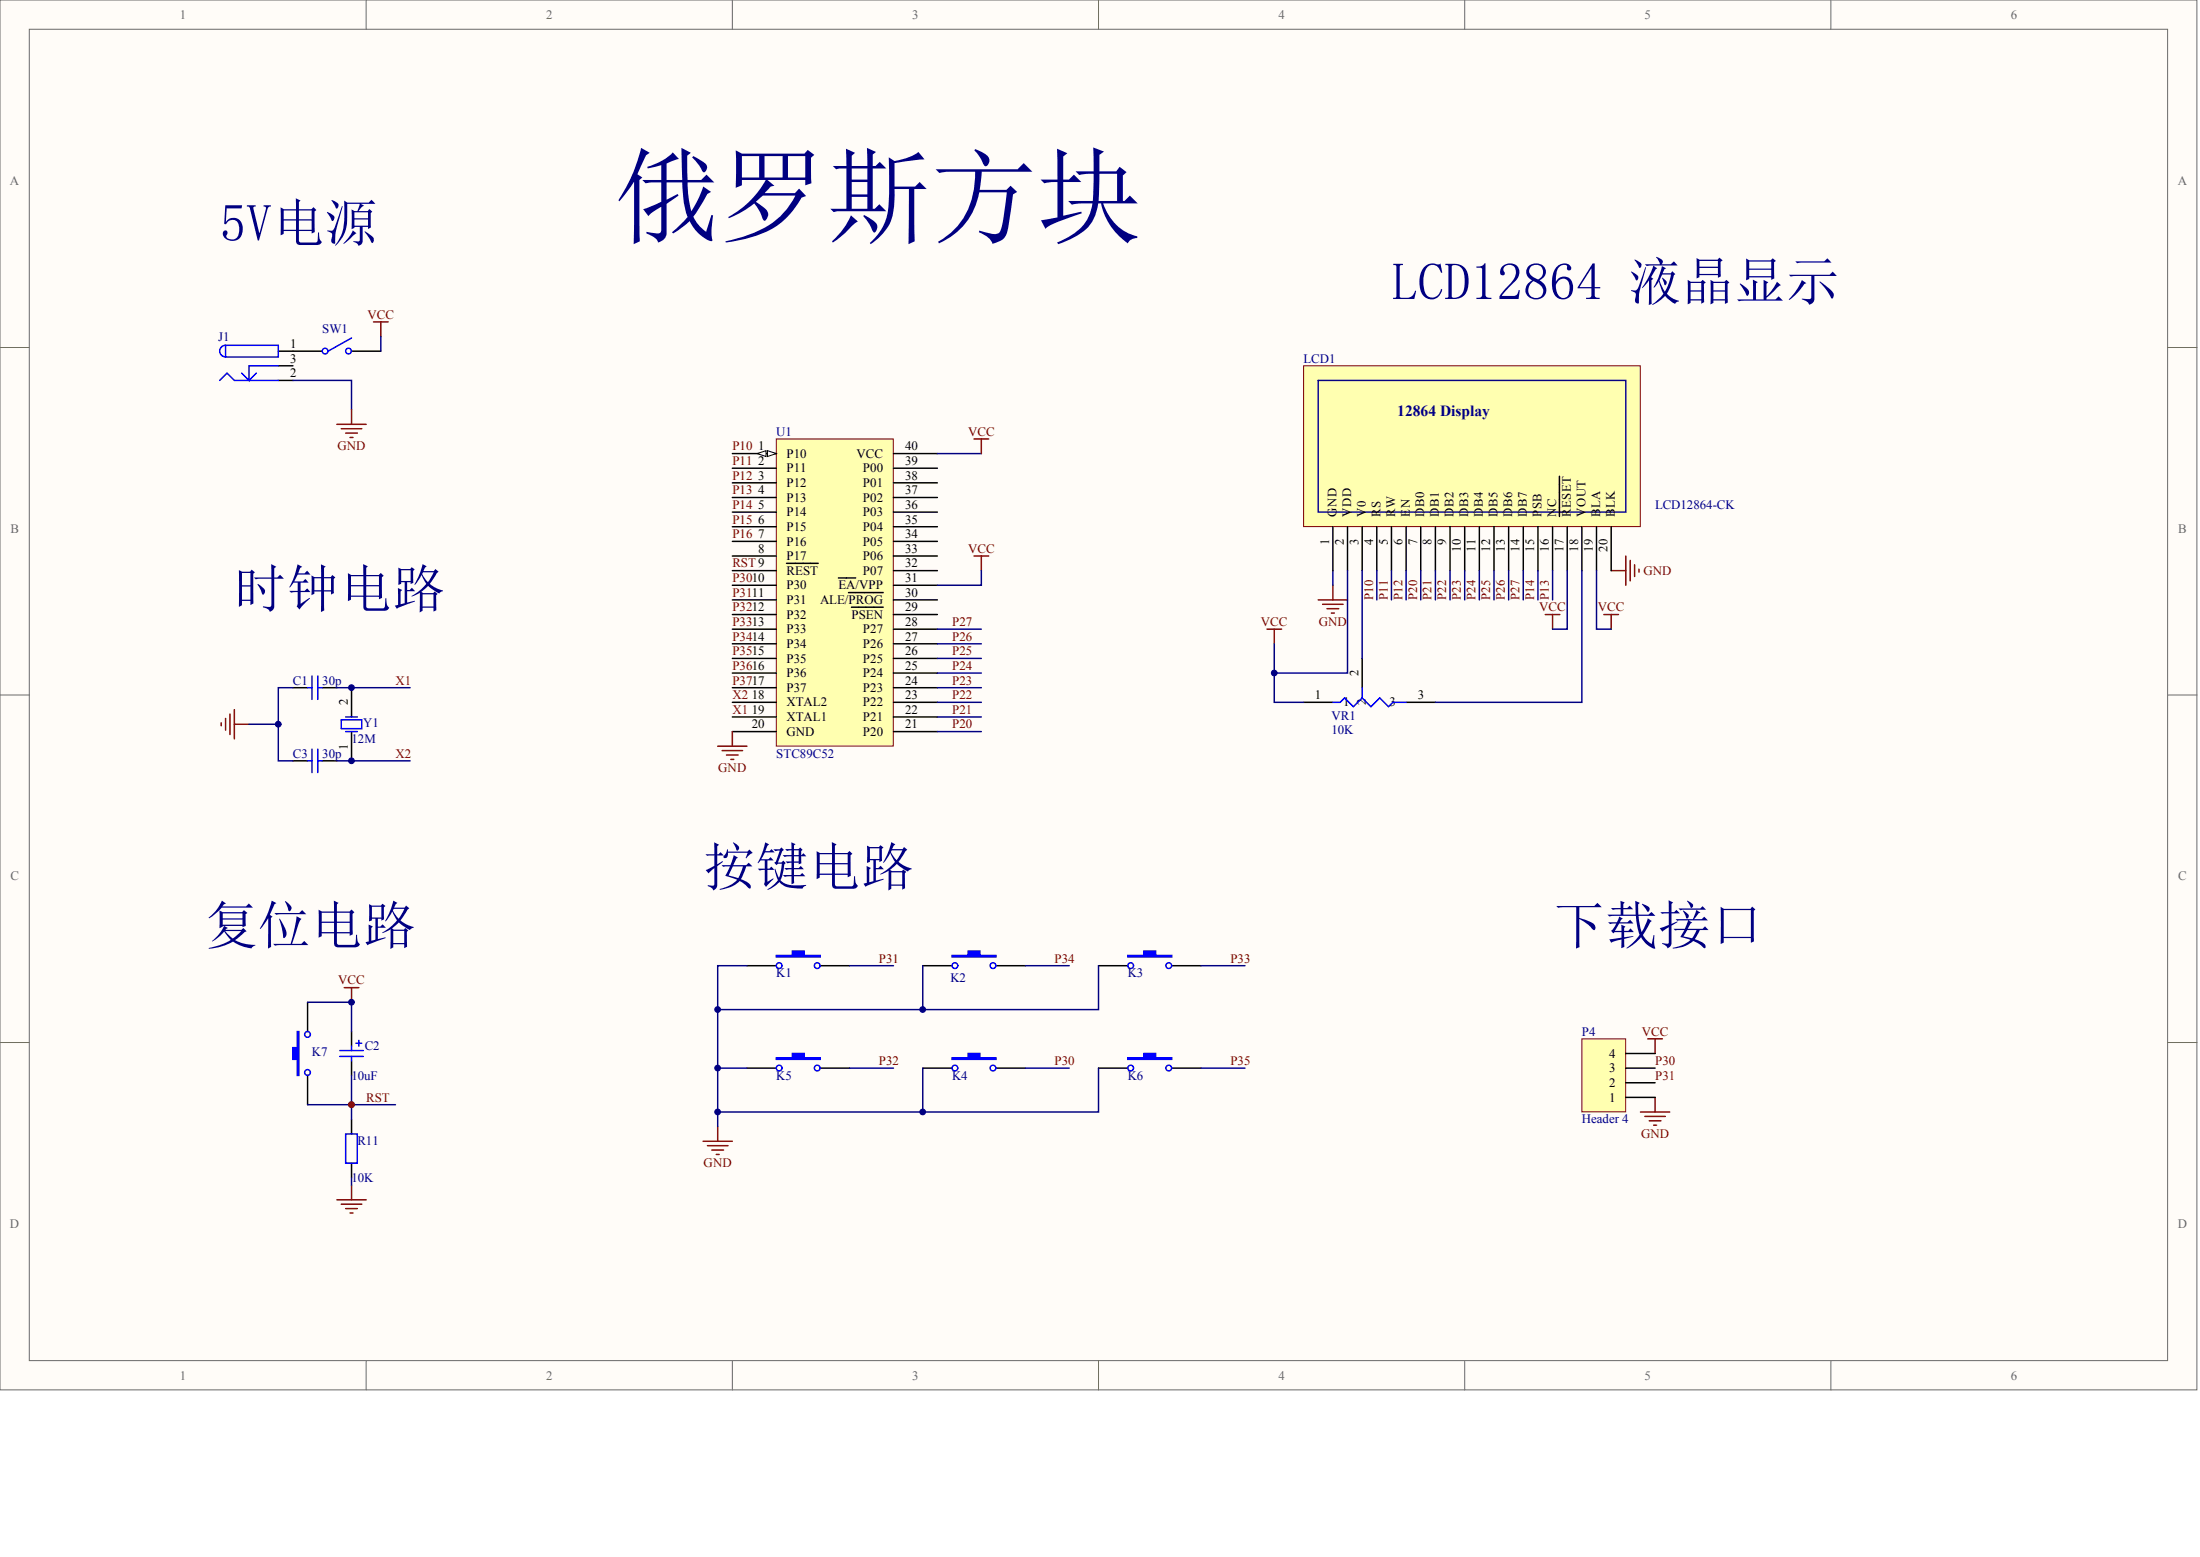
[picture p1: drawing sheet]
<svg xmlns="http://www.w3.org/2000/svg" width="840mm" height="594mm" viewBox="0 0 840 594" stroke-linecap="round" stroke-linejoin="round" font-family="sans-serif">
<g fill="#fffcf8" stroke="#696969" stroke-width=".38">
<path d="M0 0h838.4v530.3h-838.4z"/>
<path d="M11.2 11.2h816v507.9h-816z"/>
</g>
<g fill="none" stroke="#696969" stroke-width=".38">
<path d="M139.7 0v11.2M279.5 0v11.2M419.2 0v11.2M559 0v11.2M698.7 0v11.2M0 132.6h11.2M827.3 132.6h11.2M0 265.2h11.2M827.3 265.2h11.2M0 397.8h11.2M827.3 397.8h11.2M139.7 519.2v11.2"/>
<path d="M279.5 519.2v11.2M419.2 519.2v11.2M559 519.2v11.2M698.7 519.2v11.2"/>
</g>
<circle cx="134.1" cy="421.5" r="1.09" fill="#000080" stroke="#000080" stroke-width=".38"/>
<path d="M111.8 262.4h5.6M123 262.4h5.6M134.2 262.4v11.2M134.2 279.1v11.2M111.8 290.3h5.6M123 290.3h5.6M117.4 382.4v11.2M134.2 393.6v5.6M117.4 410.3v11.2M134.2 404.8v5.5M134.2 427.1v5.6M134.2 443.8v5.6" fill="none" stroke="#000" stroke-width=".56"/>
<g fill="none" stroke="#00f" stroke-width=".56">
<path d="M119.1 257.9v9M121.3 257.9v9M117.4 262.4h1.7M121.3 262.4h1.7M130.2 274.7h7.9v3.3h-7.9zM131.9 273.6h4.5M131.9 279.1h4.5M117.4 290.3h1.7M119.1 285.8v9M121.3 285.8v9M121.3 290.3h1.7M134.2 399.2v1.6"/>
<path d="M135.8 398.1h2.3M137 396.9v2.3M129.7 400.8h8.9M129.7 403.1h8.9M134.2 403.1v1.7M131.9 432.7h4.4v11.1h-4.4z"/>
<circle cx="117.4" cy="394.7" r="1.09"/>
<circle cx="117.4" cy="409.2" r="1.09"/>
</g>
<path d="M84.4 275.8v1.1M86.1 274.1v4.5M87.8 272.4v7.9M89.4 270.8v11.1M89.4 276.4h5.6M131.4 376.8h5.6M134.2 376.8v5.6M128.6 457.8h11.1M130.2 459.5h7.9M134.2 452.2v5.6M131.9 461.1h4.5M133.6 462.8h1.1" fill="none" stroke="#800000" stroke-width=".56"/>
<path d="M95 276.4h11.2M111.8 262.4h-5.6v27.9h5.6M128.6 262.4h27.9M128.6 290.3h27.9M117.4 382.4h16.8v11.2M134.2 410.3v16.8M117.4 421.5h33.5M134.2 449.4v2.8" fill="none" stroke="#000080" stroke-width=".56"/>
<path d="M113.5 393.6h.5v16.7h-.5v-6.1h-1.7v-4.5h1.7z" fill-rule="evenodd" fill="#00f" stroke="#00f" stroke-width=".56"/>
<circle cx="134.1" cy="421.5" r="1.09" fill="#800000" stroke="#800000" stroke-width=".38"/>
<path d="M296.3 167.5h44.6v117.2h-44.6z" fill="#ffffb0" stroke="#800000" stroke-width=".38"/>
<path d="M279.5 173.1h16.8" fill="none" stroke="#000" stroke-width=".56"/>
<g fill="#fffcf8" stroke="#000" stroke-width=".38">
<path d="M292.9 172l3.4 1.1-3.4 1.1z"/>
<path d="M289 173.1l3.4-1.1v2.2z"/>
</g>
<g fill="none" stroke="#000" stroke-width=".56">
<path d="M279.5 178.7h16.8M341 178.7h16.8M341 173.1h16.8M279.5 184.2h16.8M279.5 189.8h16.8M279.5 195.4h16.8M341 184.2h16.8M341 189.8h16.8M341 195.4h16.8M279.5 201h16.8M279.5 206.6h16.8M279.5 212.1h16.8"/>
<path d="M279.5 217.7h16.8M300.2 214.9h12.1M341 201h16.8M341 206.6h16.8M341 212.1h16.8M341 217.7h16.8M279.5 223.3h16.8M279.5 228.9h16.8M279.5 234.5h16.8M320 220.5h6.6M323.8 226.1h13.3M324.9 231.7h12.2"/>
<path d="M341 223.3h16.8M341 228.9h16.8M341 234.5h16.8M279.5 240.1h16.8M279.5 245.6h16.8M279.5 251.2h16.8M279.5 256.8h16.8M341 240.1h16.8M341 245.6h16.8M341 251.2h16.8M341 256.8h16.8M519.9 251.2v11.2"/>
<path d="M279.5 262.4h16.8M279.5 268h16.8M279.5 273.6h16.8M279.5 279.1h16.8M341 262.4h16.8M341 268h16.8M341 273.6h16.8M341 279.1h16.8M497.5 268h11.2M536.6 268h11.2"/>
</g>
<path d="M357.8 173.1h16.7M508.7 217.7v5.6M357.8 256.8h16.7M357.8 251.2h16.7M357.8 245.6h16.7M357.8 240.1h16.7M357.8 279.1h16.7M357.8 273.6h16.7M357.8 268h16.7M357.8 262.4h16.7" fill="none" stroke="#000080" stroke-width=".56"/>
<g fill="none" stroke="#800000" stroke-width=".56">
<path d="M371.7 167.5h5.6M374.5 167.5v5.6M614.9 217.7h5.6M620.5 212.1v11.2M622.2 213.8v7.8M623.8 215.5v4.5M625.5 217.2v1.1M503.1 228.9h11.2M504.8 230.6h7.8M506.4 232.2h4.5M508.1 233.9h1.1M508.7 223.3v5.6"/>
<path d="M279.5 279.1v5.6M273.9 284.7h11.2M275.6 286.4h7.8M277.3 288.1h4.4M278.9 289.7h1.2"/>
</g>
<path d="M519.9 262.4v3.9M519.9 266.3l-3.4 3.4-3.3-3.4-1.7 1.7h-2.8M519.9 266.3l3.3 3.4 3.4-3.4 3.3 3.4 1.7-1.7h5" fill="none" stroke="#00f" stroke-width=".56"/>
<path d="M497.5 139.6h128.5v61.3h-128.5z" fill="#ffffb0" stroke="#800000" stroke-width=".38"/>
<path d="M503.1 145.2h117.4v50.2h-117.4z" fill="none" stroke="#11037f" stroke-width=".56"/>
<g fill="none" stroke="#000" stroke-width=".56">
<path d="M106.2 134h16.8M106.2 139.6h5.6M134.2 134h11.1M106.2 145.2h5.6M595.2 181.7v15.4M508.7 201v16.7M514.3 201v16.7M519.9 201v16.7M525.4 201v16.7M531 201v16.7M536.6 201v16.7M542.2 201v16.7"/>
<path d="M547.8 201v16.7M553.4 201v16.7M559 201v16.7M564.6 201v16.7M570.2 201v16.7M575.8 201v16.7M581.3 201v16.7M586.9 201v16.7M592.5 201v16.7M598.1 201v16.7M603.7 201v16.7M609.3 201v16.7"/>
<path d="M614.9 201v16.7M285.1 368.5h11.2M313 368.5h11.2M352.2 368.5h11.1M380.1 368.5h11.2M419.2 368.5h11.2M447.2 368.5h11.2M285.1 407.5h11.2M313 407.5h11.2M352.2 407.5h11.1M380.1 407.5h11.2M419.2 407.5h11.2"/>
<path d="M447.2 407.5h11.2"/>
</g>
<g fill="none" stroke="#000080" stroke-width=".56">
<path d="M145.3 128.4v5.6M111.8 145.2h22.4v11.1M374.5 217.7v5.6h-16.7M514.3 217.7v39.1h-28M519.9 217.7v33.5M525.4 217.7v11.2M531 217.7v11.2M536.6 217.7v11.2M542.2 217.7v11.2M547.8 217.7v11.2M553.4 217.7v11.2M559 217.7v11.2"/>
<path d="M564.6 217.7v11.2M570.2 217.7v11.2M575.8 217.7v11.2M581.3 217.7v11.2M586.9 217.7v11.2M592.5 217.7v11.2M598.1 217.7v22.4h-5.6M603.7 217.7v50.3h-55.9M609.3 217.7v22.4h5.6M486.3 245.6v22.4h11.2M324.2 368.5h16.8M391.3 368.5h16.8"/>
<path d="M458.4 368.5h16.7M273.9 407.5h11.2M324.2 407.5h16.8M391.3 407.5h16.8M458.4 407.5h16.7"/>
</g>
<g fill="none" stroke="#800000" stroke-width=".56">
<path d="M142.5 122.8h5.6M145.3 122.8v5.6M134.2 156.3v5.6M128.6 161.9h11.1M130.2 163.6h7.9M131.9 165.3h4.5M133.6 166.9h1.1M371.7 212.1h5.6M374.5 212.1v5.6M589.7 234.5h5.6M592.5 234.5v5.6M612.1 234.5h5.6"/>
<path d="M614.9 234.5v5.6M483.5 240.1h5.6M486.3 240.1v5.5M628.9 396.4h5.6M631.7 396.4v5.6M631.7 418.7v5.6M268.3 435.5h11.2M270 437.1h7.8M271.7 438.8h4.4M273.9 429.9v5.6M626.1 424.3h11.1M627.7 426h7.9"/>
<path d="M629.4 427.6h4.5M631.1 429.3h1.1M273.3 440.5h1.2"/>
</g>
<g fill="#00f" stroke="#00f" stroke-width=".56">
<path d="M363.3 364.6h6.2v-1.7h4.5v1.7h6.1v.5h-16.8z" fill-rule="evenodd"/>
<path d="M430.4 364.6h6.2v-1.7h4.4v1.7h6.2v.5h-16.8z" fill-rule="evenodd"/>
<path d="M296.3 364.6h6.1v-1.7h4.5v1.7h6.1v.5h-16.7z" fill-rule="evenodd"/>
<path d="M363.3 403.6h6.2v-1.6h4.5v1.6h6.1v.6h-16.8z" fill-rule="evenodd"/>
<path d="M296.3 403.6h6.1v-1.6h4.5v1.6h6.1v.6h-16.7z" fill-rule="evenodd"/>
<path d="M430.4 403.6h6.2v-1.6h4.4v1.6h6.2v.6h-16.8z" fill-rule="evenodd"/>
</g>
<g fill="none" stroke="#00f" stroke-width=".56">
<path d="M86.1 131.8h20.1v4.4h-20.1zM86.1 131.8a2.21 2.21 0 0 0-2.3 2.2 2.21 2.21 0 0 0 2.3 2.2M106.2 139.6h-11.2v5.6l-2.8-2.8M134.2 129l-9 5M83.8 145.2l2.8-2.8 2.8 2.8h16.8M97.8 142.4l-2.8 2.8"/>
<circle cx="124.1" cy="134" r="1.09"/>
<circle cx="133" cy="134" r="1.09"/>
<circle cx="297.4" cy="368.4" r="1.09"/>
<circle cx="311.9" cy="368.4" r="1.09"/>
<circle cx="364.4" cy="368.4" r="1.09"/>
<circle cx="379" cy="368.4" r="1.09"/>
<circle cx="431.5" cy="368.4" r="1.09"/>
<circle cx="446" cy="368.4" r="1.09"/>
<circle cx="297.4" cy="407.5" r="1.09"/>
<circle cx="311.9" cy="407.5" r="1.09"/>
<circle cx="364.4" cy="407.5" r="1.09"/>
<circle cx="379" cy="407.5" r="1.09"/>
<circle cx="431.5" cy="407.5" r="1.09"/>
<circle cx="446" cy="407.5" r="1.09"/>
</g>
<path d="M603.7 396.4h16.7v27.8h-16.7z" fill="#ffffb0" stroke="#800000" stroke-width=".38"/>
<path d="M620.5 418.7h11.2M620.5 413.1h11.2M620.5 407.5h11.2M620.5 402h11.2" fill="none" stroke="#000" stroke-width=".56"/>
<path d="M285.1 368.5h-11.2v61.4M352.2 368.5v16.7h-78.3M419.2 368.5v16.7h-67M352.2 407.5v16.8h-78.3M419.2 407.5v16.8h-67" fill="none" stroke="#000080" stroke-width=".56"/>
<g fill="#000080" stroke="#000080" stroke-width=".38">
<circle cx="106.2" cy="276.3" r="1.09"/>
<circle cx="134.1" cy="382.4" r="1.09"/>
<circle cx="134.1" cy="290.3" r="1.09"/>
<circle cx="134.1" cy="262.4" r="1.09"/>
<circle cx="273.9" cy="424.3" r="1.09"/>
<circle cx="273.9" cy="407.5" r="1.09"/>
<circle cx="273.9" cy="385.2" r="1.09"/>
<circle cx="352.1" cy="424.3" r="1.09"/>
<circle cx="352.1" cy="385.2" r="1.09"/>
<circle cx="486.3" cy="256.8" r="1.09"/>
</g>
<text font-size="40.2" fill="#000080" x="234.8" y="89.2">俄罗斯方块</text>
<g font-size="20.1" fill="#000080">
<text x="83.8" y="92.1">5V电源</text>
<text x="531" y="114.4">LCD12864 液晶显示</text>
<text x="89.4" y="231.6">时钟电路</text>
<text x="268.3" y="337.7">按键电路</text>
<text x="78.3" y="360.1">复位电路</text>
<text x="592.5" y="360.1">下载接口</text>
</g>
<text font-size="5.9" fill="#000080" x="533.3" y="158.8">12864 Display</text>
<g font-size="4.9" fill="#696969">
<text x="68.6" y="7.2">1</text>
<text x="208.4" y="7.2">2</text>
<text x="348.1" y="7.2">3</text>
<text x="487.9" y="7.2">4</text>
<text x="627.6" y="7.2">5</text>
<text x="767.4" y="7.2">6</text>
<text x="3.8" y="70.6">A</text>
<text x="831.1" y="70.6">A</text>
<text x="4" y="203.2">B</text>
<text x="831.3" y="203.2">B</text>
<text x="4" y="335.8">C</text>
<text x="831.3" y="335.8">C</text>
<text x="3.8" y="468.4">D</text>
<text x="831.1" y="468.4">D</text>
<text x="68.6" y="526.4">1</text>
<text x="208.4" y="526.4">2</text>
<text x="348.1" y="526.4">3</text>
<text x="487.9" y="526.4">4</text>
<text x="627.6" y="526.4">5</text>
<text x="767.4" y="526.4">6</text>
</g>
<g font-size="4.9" fill="#800000">
<text x="140.2" y="121.6">VCC</text>
<text x="369.4" y="166.3">VCC</text>
<text x="128.8" y="171.9">GND</text>
<text x="279.5" y="171.9">P10</text>
<text x="279.5" y="177.4">P11</text>
<text x="279.5" y="183">P12</text>
<text x="279.5" y="188.6">P13</text>
<text x="279.5" y="194.2">P14</text>
<text x="279.5" y="199.8">P15</text>
<text x="279.5" y="205.4">P16</text>
<text x="369.4" y="210.9">VCC</text>
<text x="279.5" y="216.5">RST9</text>
<text x="627.2" y="219.3">GND</text>
<text x="279.5" y="222.1">P3010</text>
<text x="279.5" y="227.7">P3111</text>
<text x="279.5" y="233.3">P3212</text>
<text x="524" y="228.9" transform="rotate(-90 524 228.9)">P10</text>
<text x="529.6" y="228.9" transform="rotate(-90 529.6 228.9)">P11</text>
<text x="535.2" y="228.9" transform="rotate(-90 535.2 228.9)">P12</text>
<text x="540.8" y="228.9" transform="rotate(-90 540.8 228.9)">P20</text>
<text x="546.4" y="228.9" transform="rotate(-90 546.4 228.9)">P21</text>
<text x="552" y="228.9" transform="rotate(-90 552 228.9)">P22</text>
<text x="557.6" y="228.9" transform="rotate(-90 557.6 228.9)">P23</text>
<text x="563.1" y="228.9" transform="rotate(-90 563.1 228.9)">P24</text>
<text x="568.7" y="228.9" transform="rotate(-90 568.7 228.9)">P25</text>
<text x="574.3" y="228.9" transform="rotate(-90 574.3 228.9)">P26</text>
<text x="579.9" y="228.9" transform="rotate(-90 579.9 228.9)">P27</text>
<text x="585.5" y="228.9" transform="rotate(-90 585.5 228.9)">P14</text>
<text x="587.4" y="233.3">VCC</text>
<text x="591.1" y="228.9" transform="rotate(-90 591.1 228.9)">P13</text>
<text x="609.8" y="233.3">VCC</text>
<text x="279.5" y="238.9">P3313</text>
<text x="363.3" y="238.9">P27</text>
<text x="481.2" y="238.9">VCC</text>
<text x="503.3" y="238.9">GND</text>
<text x="279.5" y="244.4">P3414</text>
<text x="363.3" y="244.4">P26</text>
<text x="279.5" y="250">P3515</text>
<text x="363.3" y="250">P25</text>
<text x="279.5" y="255.6">P3616</text>
<text x="363.3" y="255.6">P24</text>
<text x="150.9" y="261.2">X1</text>
<text x="279.5" y="261.2">P3717</text>
<text x="363.3" y="261.2">P23</text>
<text x="279.5" y="266.8">X2</text>
<text x="363.3" y="266.8">P22</text>
<text x="279.5" y="272.4">X1</text>
<text x="363.3" y="272.4">P21</text>
<text x="363.3" y="277.9">P20</text>
<text x="150.9" y="289.1">X2</text>
<text x="274.1" y="294.7">GND</text>
<text x="335.4" y="367.3">P31</text>
<text x="402.5" y="367.3">P34</text>
<text x="469.5" y="367.3">P33</text>
<text x="129.1" y="375.6">VCC</text>
<text x="626.6" y="395.2">VCC</text>
<text x="335.4" y="406.3">P32</text>
<text x="402.5" y="406.3">P30</text>
<text x="469.5" y="406.3">P35</text>
<text x="631.7" y="406.3">P30</text>
<text x="631.7" y="411.9">P31</text>
<text x="139.7" y="420.3">RST</text>
<text x="626.3" y="434.3">GND</text>
<text x="268.5" y="445.4">GND</text>
</g>
<g font-size="4.9" fill="#000080">
<text x="83.3" y="130">J1</text>
<text x="123" y="127.2">SW1</text>
<text x="497.5" y="138.4">LCD1</text>
<text x="296.3" y="166.3">U1</text>
<text x="631.7" y="194.2">LCD12864-CK</text>
<text x="111.8" y="261.2">C1</text>
<text x="123" y="261.2">30p</text>
<text x="508.1" y="274.6">VR1</text>
<text x="138.6" y="277.4">Y1</text>
<text x="508.1" y="280.2">10K</text>
<text x="134.2" y="283.5">12M</text>
<text x="111.8" y="289.1">C3</text>
<text x="123" y="289.1">30p</text>
<text x="296.3" y="289.1">STC89C52</text>
<text x="296.3" y="372.8">K1</text>
<text x="362.8" y="374.5">K2</text>
<text x="430.4" y="372.8">K3</text>
<text x="603.7" y="395.2">P4</text>
<text x="139.2" y="400.8">C2</text>
<text x="119.1" y="403">K7</text>
<text x="134.2" y="411.9">10uF</text>
<text x="296.3" y="411.9">K5</text>
<text x="363.3" y="411.9">K4</text>
<text x="430.4" y="411.9">K6</text>
<text x="603.7" y="428.7">Header 4</text>
<text x="136.4" y="437">R11</text>
<text x="134.2" y="451">10K</text>
</g>
<g font-size="4.9">
<text x="110.7" y="132.8">1</text>
<text x="110.7" y="143.9">2</text>
<text x="110.7" y="138.4">3</text>
<text x="289.3" y="171.9">1</text>
<text x="345.5" y="171.9">40</text>
<text x="289.3" y="177.4">2</text>
<text x="300.2" y="174.7">P10</text>
<text x="326.9" y="174.7">VCC</text>
<text x="345.5" y="177.4">39</text>
<text x="289.3" y="183">3</text>
<text x="300.2" y="180.2">P11</text>
<text x="300.2" y="185.8">P12</text>
<text x="329.4" y="185.8">P01</text>
<text x="329.4" y="180.2">P00</text>
<text x="345.5" y="183">38</text>
<text x="289.3" y="188.6">4</text>
<text x="300.2" y="191.4">P13</text>
<text x="329.4" y="191.4">P02</text>
<text x="345.5" y="188.6">37</text>
<text x="289.3" y="194.2">5</text>
<text x="300.2" y="197">P14</text>
<text x="329.4" y="197">P03</text>
<text x="345.5" y="194.2">36</text>
<text x="510" y="197.1" transform="rotate(-90 510 197.1)">GND</text>
<text x="515.6" y="197.1" transform="rotate(-90 515.6 197.1)">VDD</text>
<text x="521.2" y="197.1" transform="rotate(-90 521.2 197.1)">V0</text>
<text x="526.8" y="197.1" transform="rotate(-90 526.8 197.1)">RS</text>
<text x="532.4" y="197.1" transform="rotate(-90 532.4 197.1)">RW</text>
<text x="538" y="197.1" transform="rotate(-90 538 197.1)">E</text>
<text x="538" y="194" transform="rotate(-90 538 194)">N</text>
<text x="543.6" y="197.1" transform="rotate(-90 543.6 197.1)">DB0</text>
<text x="549.2" y="197.1" transform="rotate(-90 549.2 197.1)">DB1</text>
<text x="554.8" y="197.1" transform="rotate(-90 554.8 197.1)">DB2</text>
<text x="560.4" y="197.1" transform="rotate(-90 560.4 197.1)">DB3</text>
<text x="565.9" y="197.1" transform="rotate(-90 565.9 197.1)">DB4</text>
<text x="571.5" y="197.1" transform="rotate(-90 571.5 197.1)">DB5</text>
<text x="577.1" y="197.1" transform="rotate(-90 577.1 197.1)">DB6</text>
<text x="582.7" y="197.1" transform="rotate(-90 582.7 197.1)">DB7</text>
<text x="588.3" y="197.1" transform="rotate(-90 588.3 197.1)">P</text>
<text x="588.3" y="194.3" transform="rotate(-90 588.3 194.3)">SB</text>
<text x="593.9" y="197.1" transform="rotate(-90 593.9 197.1)">NC</text>
<text x="599.5" y="197.1" transform="rotate(-90 599.5 197.1)">RESET</text>
<text x="605.1" y="197.1" transform="rotate(-90 605.1 197.1)">VOUT</text>
<text x="610.7" y="197.1" transform="rotate(-90 610.7 197.1)">BLA</text>
<text x="616.3" y="197.1" transform="rotate(-90 616.3 197.1)">BLK</text>
<text x="289.3" y="199.8">6</text>
<text x="300.2" y="202.6">P15</text>
<text x="329.4" y="202.6">P04</text>
<text x="345.5" y="199.8">35</text>
<text x="289.3" y="205.4">7</text>
<text x="300.2" y="208.2">P16</text>
<text x="329.4" y="208.2">P05</text>
<text x="345.5" y="205.4">34</text>
<text x="507.2" y="208" transform="rotate(-90 507.2 208)">1</text>
<text x="512.8" y="208" transform="rotate(-90 512.8 208)">2</text>
<text x="518.4" y="208" transform="rotate(-90 518.4 208)">3</text>
<text x="524" y="208" transform="rotate(-90 524 208)">4</text>
<text x="529.6" y="208" transform="rotate(-90 529.6 208)">5</text>
<text x="535.2" y="208" transform="rotate(-90 535.2 208)">6</text>
<text x="540.8" y="208" transform="rotate(-90 540.8 208)">7</text>
<text x="546.4" y="208" transform="rotate(-90 546.4 208)">8</text>
<text x="552" y="208" transform="rotate(-90 552 208)">9</text>
<text x="289.3" y="210.9">8</text>
<text x="300.2" y="213.7">P17</text>
<text x="329.4" y="213.7">P06</text>
<text x="345.5" y="210.9">33</text>
<text x="557.6" y="210.5" transform="rotate(-90 557.6 210.5)">10</text>
<text x="563.1" y="210.5" transform="rotate(-90 563.1 210.5)">11</text>
<text x="568.7" y="210.5" transform="rotate(-90 568.7 210.5)">12</text>
<text x="574.3" y="210.5" transform="rotate(-90 574.3 210.5)">13</text>
<text x="579.9" y="210.5" transform="rotate(-90 579.9 210.5)">14</text>
<text x="585.5" y="210.5" transform="rotate(-90 585.5 210.5)">15</text>
<text x="591.1" y="210.5" transform="rotate(-90 591.1 210.5)">16</text>
<text x="596.7" y="210.5" transform="rotate(-90 596.7 210.5)">17</text>
<text x="602.3" y="210.5" transform="rotate(-90 602.3 210.5)">18</text>
<text x="607.9" y="210.5" transform="rotate(-90 607.9 210.5)">19</text>
<text x="613.5" y="210.5" transform="rotate(-90 613.5 210.5)">20</text>
<text x="300.2" y="219.3">REST</text>
<text x="329.4" y="219.3">P07</text>
<text x="345.5" y="216.5">32</text>
<text x="300.2" y="224.9">P30</text>
<text x="320" y="224.9">EA/VPP</text>
<text x="345.5" y="227.7">30</text>
<text x="345.5" y="222.1">31</text>
<text x="300.2" y="230.5">P31</text>
<text x="313" y="230.5">ALE/PROG</text>
<text x="345.5" y="233.3">29</text>
<text x="300.2" y="236.1">P32</text>
<text x="324.9" y="236.1">PSEN</text>
<text x="345.5" y="238.9">28</text>
<text x="300.2" y="241.6">P33</text>
<text x="329.4" y="241.6">P27</text>
<text x="345.5" y="244.4">27</text>
<text x="300.2" y="247.2">P34</text>
<text x="329.4" y="247.2">P26</text>
<text x="345.5" y="250">26</text>
<text x="300.2" y="252.8">P35</text>
<text x="329.4" y="252.8">P25</text>
<text x="345.5" y="255.6">25</text>
<text x="518.4" y="257.9" transform="rotate(-90 518.4 257.9)">2</text>
<text x="300.2" y="258.4">P36</text>
<text x="300.2" y="264">P37</text>
<text x="329.4" y="264">P23</text>
<text x="329.4" y="258.4">P24</text>
<text x="345.5" y="261.2">24</text>
<text x="132.7" y="269.1" transform="rotate(-90 132.7 269.1)">2</text>
<text x="286.9" y="266.8">18</text>
<text x="300.2" y="269.6">XTAL2</text>
<text x="329.4" y="269.6">P22</text>
<text x="345.5" y="266.8">23</text>
<text x="501.7" y="266.8">1</text>
<text x="512.6" y="269.6">1</text>
<text x="521.2" y="268.8" transform="rotate(-90 521.2 268.8)">2</text>
<text x="530.3" y="269.6">3</text>
<text x="541.1" y="266.8">3</text>
<text x="286.9" y="272.4">19</text>
<text x="300.2" y="275.1">XTAL1</text>
<text x="329.4" y="275.1">P21</text>
<text x="345.5" y="272.4">22</text>
<text x="286.9" y="277.9">20</text>
<text x="300.2" y="280.7">GND</text>
<text x="329.4" y="280.7">P20</text>
<text x="345.5" y="277.9">21</text>
<text x="132.7" y="286.1" transform="rotate(-90 132.7 286.1)">1</text>
<text x="614.1" y="403.6">4</text>
<text x="614.1" y="409.1">3</text>
<text x="614.1" y="414.7">2</text>
<text x="614.1" y="420.3">1</text>
</g>
</svg>
